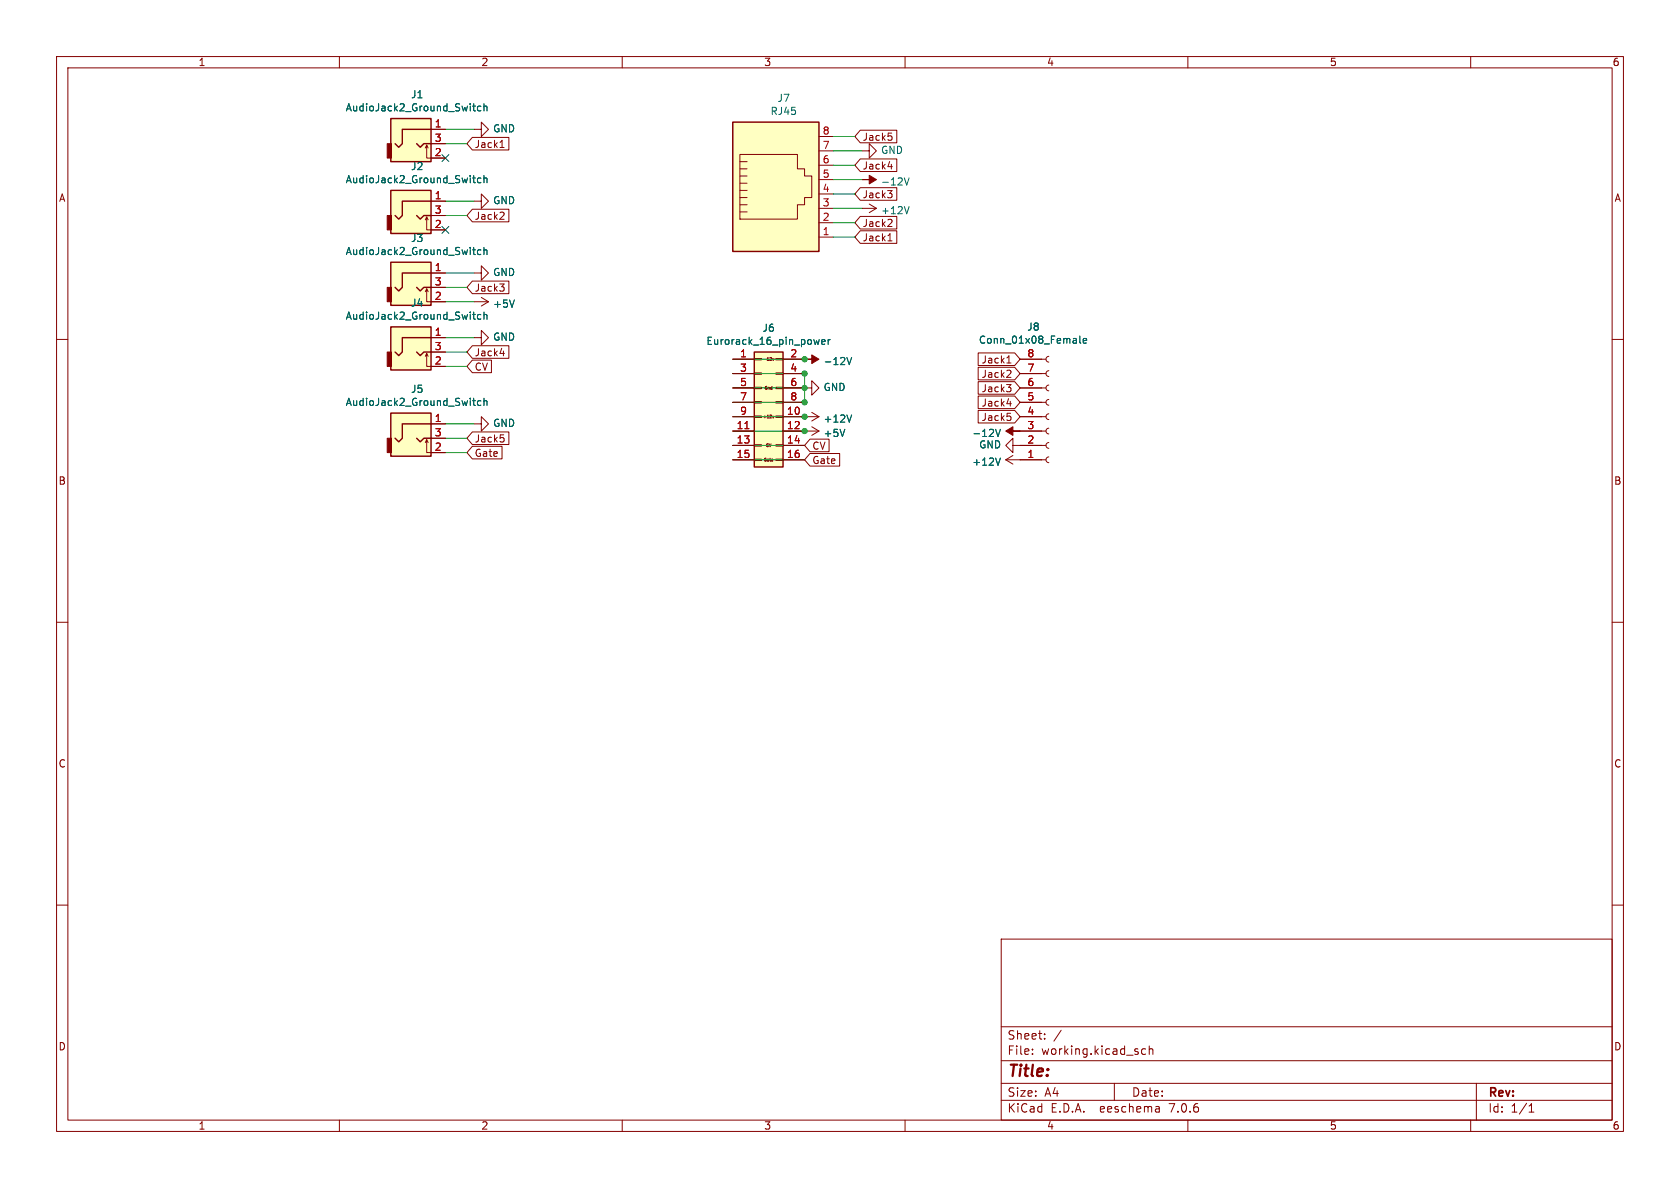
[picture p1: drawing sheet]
<svg xmlns="http://www.w3.org/2000/svg" width="297mm" height="210mm" viewBox="0 0 297 210" stroke-linecap="round" stroke-linejoin="round" font-family="sans-serif">
<g fill="none" stroke="#840000" stroke-width=".18">
<path d="M10 10h277v190h-277zM12 12h273v186h-273zM60 10v2M110 10v2M160 10v2M210 10v2M260 10v2M75.2 38.9l.2-.5v2.2h3.3M75.2 26.2l.2-.5v2.2h3.3M75.4 38.4l.3 .5M75.4 25.7l.3 .5M76.2 35.6h2.5"/>
<path d="M76.2 38.1h2.5M76.2 22.9h2.5M76.2 25.4h2.5M83.5 37h6.5v2.2h-6.5l-1-1.1zM83.5 24.3h6.5v2.2h-6.5l-1-1.1zM83.8 22.9h1.3v-1.3l1.3 1.3-1.3 1.2v-1.2M83.8 35.6h1.3v-1.3l1.3 1.3-1.3 1.2v-1.2M88.4 26.1h.7M88.6 25l.2-.2v1.3M88.9 37.5l.2 .2v.3l-.8 .8h.8M130.8 37.5h1.3M130.8 36.2h1.3"/>
<path d="M130.8 34.9h1.3M130.8 33.7h1.3M130.8 32.4h1.3M130.8 31.1h1.3M130.8 27.3h10.2v2.5h1.2v1.3h1.3v3.8h-1.3v1.3h-1.2v2.5h-10.2zM130.8 29.8h1.3M130.8 28.6h1.3M144.8 36.8h2.5M144.8 39.4h2.5M144.8 34.3h2.5M144.8 31.8h2.5M144.8 29.2h2.5"/>
<path d="M144.8 26.7h2.5M144.8 24.1h2.5M152.1 28.1h6.4v2.2h-6.4l-1-1.1zM152.1 33.2h6.4v2.2h-6.4l-1-1.1zM152.1 38.3h6.4v2.2h-6.4l-1-1.1zM152.1 23h6.4v2.2h-6.4l-1-1.1zM152.4 26.7h1.3v-1.3l1.2 1.3-1.2 1.2v-1.2M152.4 36.8h2.5M153.7 36.1l1.2 .7M154.9 36.8l-1.2 .8M156.9 33.7h.8l-.4 .5M157 29.5h.8"/>
<path d="M157 23.5h.6M157.5 34.2l.2 .2v.3l-.2 .3M157.5 24l.2 .3v.3l-.2 .2M157.5 38.8l.2 .2-.1 .3-.7 .7h.8M10 60h2M75.2 51.6l.2-.5v2.2h3.3M75.4 51.1l.3 .5M76.2 48.3h2.5M76.2 50.8h2.5M76.2 59.7h2.5M83.5 49.7h6.5v2.2h-6.5l-1-1.1zM83.8 48.3h1.3v-1.3l1.3 1.3-1.3 1.2v-1.2"/>
<path d="M83.8 59.7h1.3v-1.3l1.3 1.3-1.3 1.3v-1.3M83.8 53.3h2.6M85.1 52.6l1.3 .7M86.4 53.3l-1.3 .8M88.3 50.2h.8l-.4 .5M88.9 50.7l.2 .2v.3l-.2 .3M144.8 41.9h2.5M152.1 40.8h6.4v2.2h-6.4l-1-1.1zM157 42.6h.7M157.2 41.5l.1-.2v1.3M285 60h2M75.2 78.2l.2-.5v2.3h3.3"/>
<path d="M75.2 63l.2-.5v2.3h3.3M75.4 77.7l.3 .5M75.4 62.5l.3 .5M76.2 74.9h2.5M76.2 77.5h2.5M76.2 62.2h2.5M83.5 78.9h5.3v2.2h-5.3l-1-1.1zM83.5 76.4h6.5v2.2h-6.5l-1-1.1zM83.5 63.7h3.4v2.2h-3.4l-1-1.1zM83.5 61.1h6.5v2.2h-6.5l-1-1.1zM83.8 74.9h1.3v-1.2l1.3 1.2-1.3 1.3v-1.3M88.4 62.5h.8"/>
<path d="M88.5 76.9h.6M88.9 77.4l.2 .2v.3l-.2 .2M129.5 73.7h3.8M129.5 76.2h3.8M129.5 63.5h3.8M129.5 66h3.8M129.5 68.6h3.8M129.5 71.1h3.8M129.5 78.7h3.8M133.3 78.6h1.3v.3h-1.3zM133.3 73.5h1.3v.3h-1.3zM133.3 71h1.3v.2h-1.3z"/>
<path d="M133.3 68.5h1.3v.2h-1.3zM133.3 65.9h1.3v.3h-1.3zM133.3 63.4h1.3v.2h-1.3zM135.7 63.3l.1 .4M135.7 73.5l.1 .4M136.1 63.2h.2l.1 .2-.3 .3h.3M136.1 73.4h.2M136.6 63.4l.1 .3 .1-.3M136.6 73.5l.1 .4 .1-.4M137.2 78.6h1.2v.3h-1.2zM137.2 73.5h1.2v.3h-1.2zM137.2 71h1.2v.2h-1.2z"/>
<path d="M137.2 68.5h1.2v.2h-1.2zM137.2 65.9h1.2v.3h-1.2zM137.2 63.4h1.2v.2h-1.2zM138.4 68.6h5.1v-1.3l1.3 1.3-1.3 1.3v-1.3M138.4 73.7h6.4M138.4 76.2h6.4M138.4 63.5h3.8M138.4 66h3.8M138.4 71.1h3.8M138.4 78.7h3.8M143.2 77.6h3.4v2.3h-3.4l-1-1.2zM143.5 72.9l1.3 .8"/>
<path d="M143.5 75.4l1.3 .8M144.8 73.7l-1.3 .7M144.8 76.2l-1.3 .8M172.9 64.9h6.5l.9 1.1-.9 1.2h-6.5zM172.9 72.5h6.5l.9 1.2-.9 1.1h-6.5zM172.9 70h6.5l.9 1.1-.9 1.1h-6.5zM172.9 62.4h6.5l.9 1.1-.9 1.1h-6.5zM172.9 67.5h6.5l.9 1.1-.9 1.1h-6.5zM177.9 68h.8l-.4 .5M178 71.4h.8M178 64.2h.7M178.1 73.1h.6"/>
<path d="M178.2 63.1l.2-.2v1.3M178.5 65.4l.2 .3v.3l-.8 .7h.8M178.5 68.5l.2 .2v.3l-.2 .3M178.5 73.5l.2 .3v.3l-.2 .2M178.6 70.9v.9M179.1 78.7v1.3l-1.3-1.3 1.3-1.2v1.2h5.8M180.3 73.7h4.6M180.3 76.2h4.6M180.3 63.5h4.6M180.3 66h4.6M180.3 68.6h4.6M180.3 71.1h4.6"/>
<path d="M185.4 63l-.3 .1-.2 .4 .2 .4 .3 .1M185.4 65.5l-.3 .2-.2 .3 .2 .4 .3 .1M185.4 68.1l-.3 .1-.2 .4 .2 .3 .3 .2M185.4 70.6l-.3 .1-.2 .4 .2 .4 .3 .1M185.4 73.2l-.3 .1-.2 .3 .2 .4 .3 .2M185.4 75.7l-.3 .1-.2 .4 .2 .4 .3 .1M185.4 78.2l-.3 .2-.2 .3 .2 .4 .3 .1M129.5 81.3h3.8M133.3 81.2h1.3v.2h-1.3zM136.6 81.2v.1h-.2M137.2 81.2h1.2v.2h-1.2zM138.4 81.3h3.8"/>
<path d="M143.2 80.2h5.2v2.2h-5.2l-1-1.1zM177.8 81.3h7.1M177.8 81.3l1.3 .7M179.1 80.5l-1.3 .8M185.4 80.8l-.3 .1-.2 .4 .2 .3 .3 .2M10 110h2M285 110h2M10 160h2M285 160h2M177 166h108v32h-108zM60 198v2M110 198v2"/>
<path d="M160 198v2M177 194.5h108M177 191.5h108M177 187.5h108M177 181.5h108M182.5 186.3v.1M182.5 185.5v.1M184.7 183.6v.1M184.7 182.8v.1M187.6 182.1l-1.3 2M197 191.5v3M202.5 185.5l-.4-.1-.3 .3v.4l.2 .2h.5"/>
<path d="M203.2 185.5l.2-.1 .3 .1 .1 .9M203.2 184.9v1.5M204.9 195.7l.1 .9M205 196.5l-.2 .1M205 196h-.2M210 198v2M260 198v2M261 191.5v6.5M270.3 196.6h.9M270.3 195.5l.4-.4v1.5"/>
</g>
<g fill="none" stroke="#006464" stroke-width=".18">
<path d="M83.6 18.8h.4M83.7 19.4l.3 .2M85 18.8h-.4l-.2 .2 .1 .5h.5M85.6 18.3v1.3M85.6 18.9l.1-.1h.3l.1 .8M83.6 31.5h.4M83.7 32.1l.3 .2M85 31.5h-.4l-.2 .2 .1 .5h.5M85.6 31v1.3M85.6 31.6l.1-.1h.3l.1 .8M159.9 31.4l.4 1.3 .4-1.3M160.7 36.5l-.4 1.3"/>
<path d="M83.6 44.2h.4M83.6 55.6h.4M83.7 44.8l.3 .2M83.7 56.3l.3 .1M85 44.2h-.4l-.2 .2 .1 .5h.5M85 55.6h-.4l-.2 .2 .1 .6h.5M85.6 44.3l.1-.1h.3l.1 .8M85.6 43.7v1.3M85.6 55.2v1.2M85.6 55.7l.1-.1h.3l.1 .8M90.9 53l-.4 1.3M190.9 59.4v1.1l.2 .2"/>
<path d="M83.6 70.8h.4M83.7 71.5l.3 .2M85 70.9l-.4-.1-.2 .3 .1 .5h.5M85.6 70.4v1.3M85.6 70.9l.1-.1 .3 .1 .1 .8M144.8 60l-.2 .9-.2-.6M145.3 60.5l.6-.2-.1-.2-.4-.1-.1 .2v.6h.5M146.4 60v.9M146.8 60l-.4 .3M149.4 75.9l-.5 1.3M149.7 63.2l.4 1.3 .5-1.3M150.6 73.4l-.5 1.2"/>
<path d="M176 75.9l.4 1.3 .5-1.3M191.5 60.3l.6-.2-.1-.2-.3-.1-.2 .2 .1 .6h.4M176.9 81l-.5 1.2"/>
</g>
<g fill="#840000" stroke="#840000" stroke-width=".18">
<path d="M142.2 63.5h1.3v-.8l1.3 .8-1.3 .8v-.8z"/>
<path d="M152.4 31.8h1.3v-.8l1.2 .8-1.2 .7v-.7z"/>
<path d="M68.5 50.8h.7v2.5h-.7z"/>
<path d="M177.8 76.2l1.3-.8v.8h1.2h-1.2v.8z"/>
<path d="M68.5 77.5h.7v2.5h-.7z"/>
<path d="M68.5 62.2h.7v2.6h-.7z"/>
<path d="M68.5 38.1h.7v2.5h-.7z"/>
<path d="M68.5 25.4h.7v2.5h-.7z"/>
</g>
<g fill="#ffffc2" stroke="#ffffc2" stroke-width=".18">
<path d="M69.1 46.4h7.1v7.6h-7.1z"/>
<path d="M133.3 62.2h5.1v20.4h-5.1z"/>
<path d="M129.5 21.6h15.3v22.9h-15.3z"/>
<path d="M69.1 73h7.1v7.6h-7.1z"/>
<path d="M69.1 57.8h7.1v7.6h-7.1z"/>
<path d="M69.1 33.7h7.1v7.6h-7.1z"/>
<path d="M69.1 21h7.1v7.6h-7.1z"/>
</g>
<g fill="none" stroke="#840000" stroke-width=".25">
<path d="M69.1 33.7h7.1v7.6h-7.1zM69.1 21h7.1v7.6h-7.1zM73.7 38.1l.6 .6 .6-.6h1.3M73.7 25.4l.6 .6 .6-.6h1.3M76.2 35.6h-5.1v2.5l-.6 .6-.7-.6M76.2 22.9h-5.1v2.5l-.6 .6-.7-.6M129.5 21.6h15.3v22.9h-15.3zM69.1 46.4h7.1v7.6h-7.1zM69.1 57.8h7.1v7.6h-7.1zM73.7 50.8l.6 .6 .6-.6h1.3M76.2 48.3h-5.1v2.5l-.6 .6-.7-.6M76.2 59.7h-5.1v2.5l-.6 .7-.7-.7"/>
<path d="M69.1 73h7.1v7.6h-7.1zM73.7 77.5l.6 .6 .6-.6h1.3M73.7 62.2l.6 .7 .6-.7h1.3M76.2 74.9h-5.1v2.6l-.6 .6-.7-.6M133.3 62.2h5.1v20.4h-5.1z"/>
</g>
<path d="M131.7 75.8h.7" fill="none" stroke="#a90000" stroke-width=".18"/>
<g fill="none" stroke="#009600" stroke-width=".18">
<path d="M78.7 22.9h5.1M78.7 25.4h3.8M78.7 35.6h5.1M78.7 38.1h3.8M147.3 24.1h3.8M147.3 29.2h3.8M147.3 34.3h3.8M147.3 36.8h5.1M147.3 26.7h5.1M147.3 31.8h5.1M147.3 39.4h3.8M78.7 50.8h3.8"/>
<path d="M78.7 48.3h5.1M78.7 53.3h5.1M78.7 59.7h5.1M147.3 41.9h3.8M78.7 77.5h3.8M78.7 62.2h3.8M78.7 74.9h5.1M78.7 64.8h3.8M129.5 76.2h12.7M129.5 73.7h12.7M129.5 68.6h12.7M129.5 66h12.7v5.1h-12.7"/>
<path d="M129.5 63.5h12.7M129.5 78.7h12.7M78.7 80h3.8M129.5 81.3h12.7"/>
</g>
<path d="M78.1 27.3l1.2 1.2M79.3 27.3l-1.2 1.2M78.1 40l1.2 1.2M79.3 40l-1.2 1.2" fill="none" stroke="#000084" stroke-width=".18"/>
<g fill="#009600" stroke="#009600" stroke-width=".18">
<circle cx="142.2" cy="66" r=".46"/>
<circle cx="142.2" cy="71.1" r=".46"/>
<circle cx="142.2" cy="68.6" r=".46"/>
<circle cx="142.2" cy="76.2" r=".46"/>
<circle cx="142.2" cy="73.7" r=".46"/>
<circle cx="142.2" cy="63.5" r=".46"/>
</g>
<text font-size="2.8" fill="#840000" x="178" y="190.9">Title:</text>
<g font-size="2.1" fill="#840000">
<text x="178" y="184">Sheet:</text>
<text x="178" y="186.7">File:</text>
<text x="184.1" y="186.7">working.kicad_sch</text>
<text x="178" y="196.9">KiCad</text>
<text x="178" y="194.1">Size:</text>
<text x="184.7" y="194.1">A4</text>
<text x="185.7" y="196.9">E.D.A.</text>
<text x="194.6" y="196.9">eeschema</text>
<text x="200" y="194.1">Date:</text>
<text x="207" y="196.9">7.0.6</text>
<text x="263" y="194.3">Rev:</text>
<text x="263" y="196.9">Id:</text>
<text x="267.1" y="196.9">1/1</text>
</g>
<g font-size="1.8" fill="#840000">
<text x="35" y="11.9">1</text>
<text x="85" y="11.9">2</text>
<text x="135" y="11.9">3</text>
<text x="185" y="11.9">4</text>
<text x="235" y="11.9">5</text>
<text x="285" y="11.9">6</text>
<text x="83.8" y="26.4">Jack1</text>
<text x="152.4" y="25.1">Jack5</text>
<text x="10.3" y="35.9">A</text>
<text x="152.4" y="30.2">Jack4</text>
<text x="152.4" y="35.2">Jack3</text>
<text x="285.3" y="35.9">A</text>
<text x="83.8" y="39.1">Jack2</text>
<text x="152.4" y="40.3">Jack2</text>
<text x="152.4" y="42.9">Jack1</text>
<text x="83.8" y="51.8">Jack3</text>
<text x="83.8" y="65.7">CV</text>
<text x="83.8" y="63.2">Jack4</text>
<text x="173.4" y="64.5">Jack1</text>
<text x="173.4" y="67">Jack2</text>
<text x="173.4" y="69.5">Jack3</text>
<text x="173.4" y="74.6">Jack5</text>
<text x="173.4" y="72.1">Jack4</text>
<text x="83.8" y="81">Gate</text>
<text x="83.8" y="78.4">Jack5</text>
<text x="143.5" y="82.2">Gate</text>
<text x="143.5" y="79.7">CV</text>
<text x="10.3" y="85.9">B</text>
<text x="285.3" y="85.9">B</text>
<text x="10.3" y="135.9">C</text>
<text x="285.3" y="135.9">C</text>
<text x="10.3" y="185.9">D</text>
<text x="285.3" y="185.9">D</text>
<text x="35" y="199.9">1</text>
<text x="85" y="199.9">2</text>
<text x="135" y="199.9">3</text>
<text x="185" y="199.9">4</text>
<text x="235" y="199.9">5</text>
<text x="285" y="199.9">6</text>
</g>
<g font-size="1.8" fill="#006464">
<text x="72.6" y="17.6">J1</text>
<text x="61" y="19.9">AudioJack2_Ground_Switch</text>
<text x="87.1" y="23.6">GND</text>
<text x="136.1" y="20.5">RJ45</text>
<text x="137.4" y="18.2">J7</text>
<text x="155.7" y="27.4">GND</text>
<text x="61" y="32.6">AudioJack2_Ground_Switch</text>
<text x="72.6" y="30.3">J2</text>
<text x="155.7" y="33">-12V</text>
<text x="87.1" y="36.3">GND</text>
<text x="155.7" y="38.1">+12V</text>
<text x="61" y="45.3">AudioJack2_Ground_Switch</text>
<text x="72.6" y="43">J3</text>
<text x="87.1" y="49">GND</text>
<text x="61" y="56.7">AudioJack2_Ground_Switch</text>
<text x="72.6" y="54.4">J4</text>
<text x="87.1" y="54.6">+5V</text>
<text x="134.7" y="58.9">J6</text>
<text x="181.5" y="58.6">J8</text>
<text x="87.1" y="60.4">GND</text>
<text x="124.8" y="61.2">Eurorack_16_pin_power</text>
<text x="145.5" y="64.7">-12V</text>
<text x="173" y="61">Conn_01x08_Female</text>
<text x="61" y="72">AudioJack2_Ground_Switch</text>
<text x="72.6" y="69.6">J5</text>
<text x="145.5" y="69.3">GND</text>
<text x="87.1" y="75.7">GND</text>
<text x="145.5" y="77.4">+5V</text>
<text x="145.5" y="74.9">+12V</text>
<text x="171.8" y="77.4">-12V</text>
<text x="171.8" y="82.5">+12V</text>
<text x="173" y="79.5">GND</text>
</g>
<g font-size="1.8" fill="#a90000">
<text x="76.8" y="22.6">1</text>
<text x="145.3" y="23.9">8</text>
<text x="76.8" y="27.7">2</text>
<text x="76.8" y="25.1">3</text>
<text x="145.3" y="29">6</text>
<text x="145.3" y="26.4">7</text>
<text x="76.8" y="35.3">1</text>
<text x="145.3" y="34">4</text>
<text x="145.3" y="31.5">5</text>
<text x="76.8" y="40.4">2</text>
<text x="76.8" y="37.8">3</text>
<text x="145.3" y="41.7">1</text>
<text x="145.3" y="39.1">2</text>
<text x="145.3" y="36.6">3</text>
<text x="76.8" y="48">1</text>
<text x="76.8" y="53.1">2</text>
<text x="76.8" y="50.5">3</text>
<text x="76.8" y="59.4">1</text>
<text x="76.8" y="64.5">2</text>
<text x="76.8" y="62">3</text>
<text x="130.7" y="63.2">1</text>
<text x="130.7" y="65.8">3</text>
<text x="139.6" y="63.2">2</text>
<text x="139.6" y="65.8">4</text>
<text x="181.5" y="65.8">7</text>
<text x="181.5" y="63.2">8</text>
<text x="130.7" y="68.3">5</text>
<text x="130.7" y="70.9">7</text>
<text x="139.6" y="68.3">6</text>
<text x="139.6" y="70.9">8</text>
<text x="181.5" y="70.9">5</text>
<text x="181.5" y="68.3">6</text>
<text x="76.8" y="74.7">1</text>
<text x="76.8" y="77.2">3</text>
<text x="130.1" y="75.9">11</text>
<text x="130.7" y="73.4">9</text>
<text x="139" y="73.4">10</text>
<text x="139" y="75.9">12</text>
<text x="181.5" y="75.9">3</text>
<text x="181.5" y="73.4">4</text>
<text x="76.8" y="79.8">2</text>
<text x="130.1" y="78.5">13</text>
<text x="130.1" y="81">15</text>
<text x="139" y="78.5">14</text>
<text x="139" y="81">16</text>
<text x="181.5" y="81">1</text>
<text x="181.5" y="78.5">2</text>
</g>
<g font-size=".7" fill="#840000">
<text x="134.7" y="64">-12v</text>
<text x="135" y="69.1">Gnd</text>
<text x="134.7" y="74.1">+12v</text>
<text x="134.9" y="81.8">Gate</text>
<text x="135.2" y="79.2">CV</text>
</g>
</svg>
